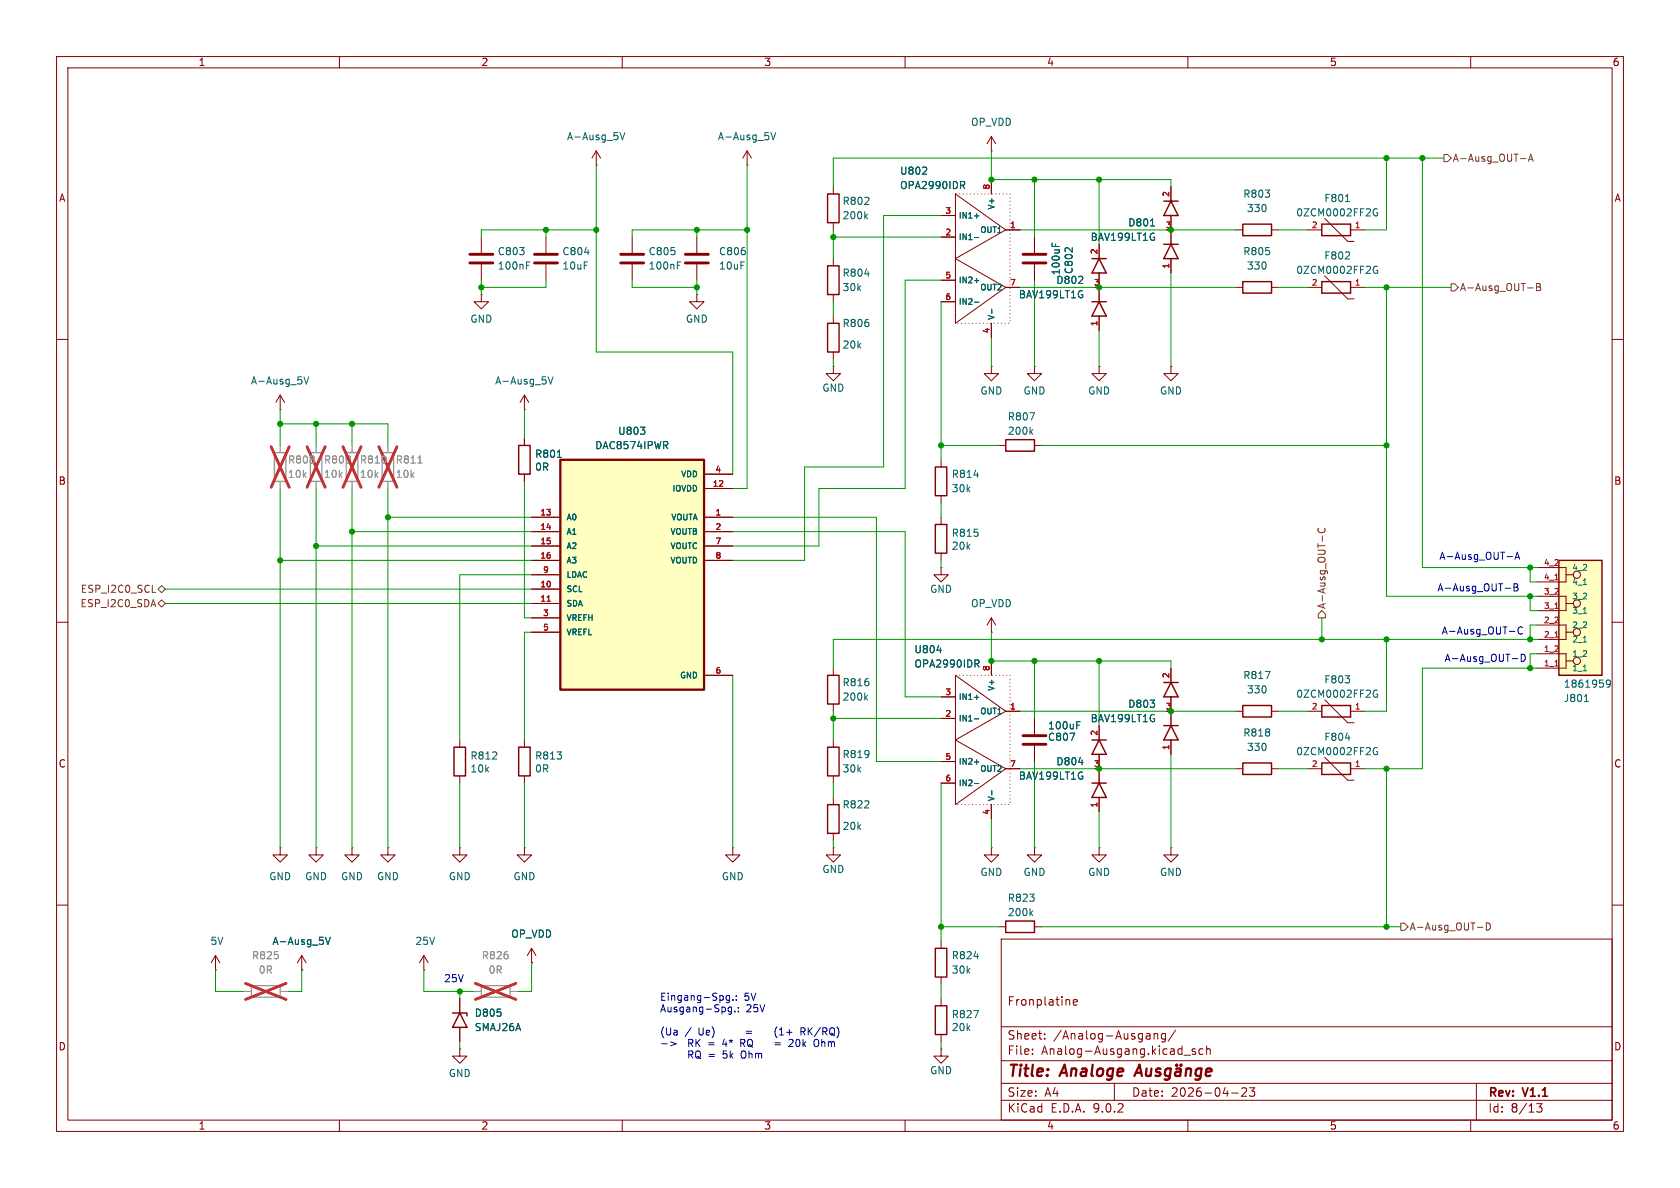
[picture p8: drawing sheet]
<svg xmlns="http://www.w3.org/2000/svg" width="297mm" height="210mm" viewBox="0 0 297 210" stroke-linecap="round" stroke-linejoin="round" font-family="sans-serif">
<g fill="none" stroke="#840000" stroke-width=".18">
<path d="M10 10h277v190h-277zM12 12h273v186h-273zM60 10v2M110 10v2M160 10v2M210 10v2M260 10v2M218.4 50.8h1.3M224.8 50.8h1.3M10 60h2M194.3 64.8v1.2h1.3l-1.3 1.3-1.3-1.3h1.3M194.3 64.8h.1"/>
<path d="M285 60h2M10 110h2M166.4 100.3v1.3h1.2l-1.2 1.3-1.3-1.3h1.3M166.4 100.3h.1M175.3 111.8h.1M175.3 109.2l-.8 1.3M175.3 109.2l.7 1.3M175.3 109.2v2.6M285 110h2M81.3 130.8v1.3M81.3 137.2v1.2M147.3 130.8v1.3"/>
<path d="M147.3 137.2v1.2M55.9 149.9v1.2h1.2l-1.2 1.3-1.3-1.3h1.3M55.9 149.9h.1M92.7 149.9v1.2h1.3l-1.3 1.3-1.3-1.3h1.3M92.7 149.9h.1M10 160h2M38.1 171.5h.1M38.1 168.9l-.8 1.3M38.1 168.9l.8 1.3M38.1 168.9v2.6M94 170.2h.1M94 167.6l-.8 1.3"/>
<path d="M94 167.6l.7 1.3M94 167.6v2.6M177 166h108v32h-108zM189 176.8l.1 .9M189.7 177.2l.8-.1-.1-.3-.4-.1-.3 .2 .1 .7h.6M285 160h2M60 198v2M110 198v2M160 198v2M177 194.5h108M177 191.5h108M177 187.5h108"/>
<path d="M177 181.5h108M182.5 186.3v.1M182.5 185.5v.1M184.7 183.6v.1M184.7 182.8v.1M197 191.5v3M204 182.7v1M204 182.8l.2-.1 .4 .1 .1 .9M206 182.8l-.4-.1-.3 .3v.4l.2 .2h.5M206 182.7v1.2l-.3 .3-.3-.1M207.8 182.1l-1.3 2M209.3 186.5h1.2"/>
<path d="M210 198v2M211.3 185.5l-.3-.1-.3 .2 .1 .2 .5 .2v.3h-.6M212.7 185.5l-.5-.1-.2 .3v.4l.1 .2h.6M213.3 185.5l.2-.1 .4 .1 .1 .9M213.3 184.9v1.5M217.7 193.2h1.2M219.5 192.4l.6-.1 .2 .1 .1 .3-.9 1.1h.9M220.9 192.3h.9l-.5 .6 .4 .1v.7l-.2 .1h-.4l-.2-.1M260 198v2M261 191.5v6.5M271.7 195.1h.9l-.5 .6 .4 .1v.7l-.2 .1-.6-.1"/>
</g>
<g fill="none" stroke="#840000" stroke-width=".4">
<path d="M200.5 190.2l1-2 .4 2M200.8 189.6h1M202.7 188.9l-.1 1.2a.57 .57 0 0 0 .8-.1M203.6 188.9l-.2 1.3M205.2 189a.49 .49 0 0 0-.8 .3v.1l.7 .2v.3l-.3 .3-.5-.1M207 189a.66 .66 0 0 0-1 .3l-.1 .5 .2 .3 .2 .1 .5-.1M207 188.9l-.2 1.6a.6 .6 0 0 1-.9 .3M207.9 189l.2-.1 .6 .1-.1 1.2M208 188.2l.1 .1-.1 .1M208 188.2l-.1 .1 .1 .1M208 188.2v.2M208.7 189.4h-.6a.4 .4 0 0 0-.4 .4 .4 .4 0 0 0 .3 .4l.6-.1"/>
<path d="M208.8 188.2l.1 .1-.1 .1M208.8 188.2l-.1 .1 .1 .1M208.8 188.2v.2M209.7 189.1a.49 .49 0 0 1 .9 .1l-.2 1M209.8 188.9l-.2 1.3M212.4 189a.66 .66 0 0 0-1 .3l-.1 .5 .2 .3 .2 .1 .6-.1M212.4 188.9l-.2 1.6a.6 .6 0 0 1-.9 .3M213.2 189.5l1-.1-.1-.4-.2-.1-.5 .1-.3 .9 .3 .3 .6-.1"/>
</g>
<path d="M219.7 49.8h5.1v2h-5.1zM80.3 132.1h2v5.1h-2zM146.3 132.1h2v5.1h-2z" fill="none" stroke="#840000" stroke-width=".25"/>
<path d="M44.4 174.2h5.1v2.1h-5.1z" fill="none" stroke="#a1a1a1" stroke-width=".25"/>
<path d="M43.2 175.3h1.2M49.5 175.3h1.3" fill="none" stroke="#a1a1a1" stroke-width=".18"/>
<path d="M43.4 173.8l7.2 2.9M50.6 173.8l-7.2 2.9" fill="none" stroke="#e12e31" stroke-width=".46"/>
<path d="M99.1 81.3h25.4v40.6h-25.4z" fill="#ffffc2"/>
<path d="M99.1 81.3h25.4v40.6h-25.4z" fill="none" stroke="#840000" stroke-width=".41"/>
<g fill="none" stroke="#840000" stroke-width=".18">
<path d="M105.4 29.2h.1M105.4 26.7l-.8 1.2M105.4 26.7l.8 1.2M105.4 26.7v2.5M85.1 52.1v1.2h1.3l-1.3 1.3-1.3-1.3h1.3M85.1 52.1h.1M85.1 41.9v2.8M85.1 46.7v2.8M96.5 41.9v2.8M96.5 46.7v2.8M49.5 72.4h.1M49.5 69.9l-.7 1.2"/>
<path d="M49.5 69.9l.8 1.2M49.5 69.9v2.5M92.7 72.4h.1M92.7 69.9v2.5M92.7 77.5v1.2M92.7 69.9l-.8 1.2M92.7 69.9l.8 1.2M92.7 83.8v1.3M94 91.4h5.1M94 94h5.1M94 96.5h5.1M94 99.1h5.1"/>
<path d="M124.5 91.4h5M124.5 94h5M124.5 96.5h5M124.5 99.1h5M124.5 83.8h5M124.5 86.4h5M166.4 91.4v1.3M166.4 97.8v1.3M94 101.6h5.1M94 104.1h5.1M94 106.7h5.1M94 109.2h5.1"/>
<path d="M94 111.8h5.1M124.5 119.4h5M147.3 118.1v1.3M168.9 119.4l8.9 6.3-8.9 5.1zM175.3 116.8v2.6M92.7 130.8v1.3M92.7 137.2v1.2M147.3 124.5v1.2M166.4 123.2h2.5M166.4 127h2.5M166.4 134.6h2.5M166.4 138.4h2.5"/>
<path d="M168.9 130.8l8.9 5.1-8.9 6.3zM177.8 125.7h2.5M177.8 135.9h2.5M49.5 149.9v1.2h1.3l-1.3 1.3-1.2-1.3h1.2M49.5 149.9h.1M68.6 149.9v1.2h1.2l-1.2 1.3-1.3-1.3h1.3M68.6 149.9h.1M81.3 149.9v1.2h1.2l-1.2 1.3-1.3-1.3h1.3M81.3 149.9h.1M129.5 149.9v1.2h1.3l-1.3 1.3-1.2-1.3h1.2M129.5 149.9h.1M147.3 141v1.2"/>
<path d="M147.3 147.3v1.3M175.3 149.9v1.2h1.2l-1.2 1.3-1.3-1.3h1.3M175.3 149.9h.1M175.3 142.2v2.6M53.3 171.5h.1M53.3 168.9l-.7 1.3M53.3 168.9l.8 1.3M53.3 168.9v2.6M74.9 171.5h.1M74.9 168.9l-.7 1.3M74.9 168.9l.8 1.3M74.9 168.9v2.6"/>
<path d="M81.3 185.4v1.3h1.2l-1.2 1.3-1.3-1.3h1.3M81.3 185.4h.1"/>
</g>
<path d="M96.7 106.3h.6" fill="none" stroke="#a90000" stroke-width=".18"/>
<g fill="none" stroke="#006464" stroke-width=".18">
<path d="M109.6 23.4l.4 1.3 .5-1.3M93.1 46.9h.4M93.1 46.3h.6M103.4 44.6h.7M53.7 66.6l.5 1.3 .4-1.3M96.9 66.6l.4 1.3 .5-1.3M113.2 75.5h.8l-.4 .5M113.9 76.1v.6M117.6 78.7l.4 .6M117.9 78.1l.1 .2-.1 .4M98.5 80.8h.8M165.6 115h.8"/>
<path d="M172.4 116.7h.4l.3 .2-.1 .4h-.6M172.7 117.3l.4 .6M153 123.3l.4 .5M153.4 122.9l-.5 .5M172.3 123.3h.7M172.3 127.1h.7M172.3 134.7h.7M172.3 138.5h.7M175.3 139.7v.8M57.5 165.7l.5 1.2 .4-1.2"/>
</g>
<path d="M91.7 78.7h2v5.1h-2zM165.4 92.7h2v5.1h-2zM146.3 119.4h2v5.1h-2zM91.7 132.1h2v5.1h-2zM146.3 142.2h2v5.1h-2z" fill="none" stroke="#840000" stroke-width=".25"/>
<path d="M168.9 130.8v-11.4h9.7v22.8h-9.7v-11.4" fill="none" stroke="#840000" stroke-width=".18" stroke-dasharray="0 .6"/>
<path d="M83.1 45h4M83.1 46.5h4M94.5 45h4.1M94.5 46.5h4.1" fill="none" stroke="#840000" stroke-width=".51"/>
<path d="M85.1 174.2h5.1v2.1h-5.1z" fill="none" stroke="#a1a1a1" stroke-width=".25"/>
<path d="M83.8 175.3h1.3M90.2 175.3h1.2" fill="none" stroke="#a1a1a1" stroke-width=".18"/>
<path d="M84 173.8l7.2 2.9M91.2 173.8l-7.2 2.9" fill="none" stroke="#e12e31" stroke-width=".46"/>
<path d="M275.6 99.1h7.6v20.3h-7.6z" fill="#ffffc2"/>
<g fill="none" stroke="#840000" stroke-width=".25">
<path d="M146.3 34.3h2v5.1h-2zM205.7 35.6h2.6M207 38.1v5.1M207 35.6l1.3 2.5h-2.6zM219.7 39.6h5.1v2.1h-5.1zM233.7 39.6h5.1v2.1h-5.1zM146.3 47h2v5.1h-2zM146.3 57.2h2v5h-2zM193 45.7h2.6M193 53.3h2.6M194.3 48.3v5M194.3 53.3l1.3 2.6h-2.6z"/>
<path d="M194.3 45.7l1.3 2.6h-2.6zM205.7 43.2h2.6M207 43.2l1.3 2.5h-2.6zM233.7 49.8h5.1v2h-5.1zM177.8 77.7h5.1v2.1h-5.1zM165.4 82.6h2v5h-2zM275.6 99.1h7.6v20.3h-7.6zM193 138.4h2.6M193 130.8h2.6M194.3 138.4l1.3 2.6h-2.6zM194.3 130.8l1.3 2.6h-2.6zM194.3 133.4v5"/>
<path d="M205.7 128.3h2.6M205.7 120.7h2.6M207 128.3l1.3 2.5h-2.6zM207 120.7l1.3 2.5h-2.6zM207 123.2v5.1M219.7 134.9h5.1v2h-5.1zM219.7 124.7h5.1v2h-5.1zM233.7 124.7h5.1v2h-5.1zM233.7 134.9h5.1v2h-5.1zM80 179.1h2.5v.5M81.3 179.1l1.2 2.5h-2.5zM165.4 167.6h2v5.1h-2z"/>
<path d="M165.4 177.8h2v5.1h-2zM177.8 162.8h5.1v2h-5.1z"/>
</g>
<g fill="none" stroke="#840000" stroke-width=".18">
<path d="M132.1 29.2h.1M132.1 26.7l-.8 1.2M132.1 26.7l.7 1.2M132.1 26.7v2.5M147.3 33v1.3M147.3 39.4v1.2M166.4 38.1h2.5M168.9 34.3l8.9 6.3-8.9 5.1zM175.3 26.7h.1M175.3 24.1v2.6M175.3 31.8v2.5M175.3 24.1l-.8 1.3"/>
<path d="M175.3 24.1l.7 1.3M207 33v2.6M234.2 38.6l4.1 4.1h1.1M111.8 41.9v2.8M111.8 46.7v2.8M123.2 52.1v1.2h1.3l-1.3 1.3-1.3-1.3h1.3M123.2 52.1h.1M123.2 41.9v2.8M123.2 46.7v2.8M147.3 45.7v1.3M147.3 52.1v1.2M147.3 55.9v1.3"/>
<path d="M166.4 41.9h2.5M166.4 49.5h2.5M166.4 53.3h2.5M168.9 45.7l8.9 5.1-8.9 6.4zM175.3 57.2v2.5M177.8 40.6h2.5M177.8 50.8h2.5M182.9 41.9v2.8M182.9 46.7v2.8M194.3 43.2v2.5M194.3 55.9v2.5M207 45.7v2.6"/>
<path d="M218.4 40.6h1.3M224.8 40.6h1.3M231.1 40.6h2.6M231.1 50.8h2.6M234.2 48.8l4.1 4h1.1M238.8 40.6h2.5M238.8 50.8h2.5M92.7 77.5v1.2M147.3 64.8v1.2h1.3l-1.3 1.3-1.3-1.3h1.3M147.3 64.8h.1M147.3 62.2v1.3M175.3 64.8v1.2h1.2l-1.2 1.3-1.3-1.3h1.3"/>
<path d="M175.3 64.8h.1M176.5 78.7h1.3M182.9 64.8v1.2h1.2l-1.2 1.3-1.3-1.3h1.3M182.9 64.8h.1M182.9 78.7h1.2M207 64.8v1.2h1.3l-1.3 1.3-1.3-1.3h1.3M207 64.8h.1M92.7 83.8v1.3M94 91.4h5.1M94 94h5.1M94 96.5h5.1M94 99.1h5.1"/>
<path d="M124.5 91.4h5M124.5 94h5M124.5 96.5h5M124.5 99.1h5M124.5 83.8h5M124.5 86.4h5M166.4 81.3v1.3M166.4 87.6v1.3M94 111.8h5.1M94 106.7h5.1M94 101.6h5.1M94 104.1h5.1"/>
<path d="M94 109.2h5.1M124.5 119.4h5M175.3 116.8v2.6M207 118.1v2.6M271.8 100.3h5.1v2.6h-5.1M271.8 105.4h5.1v2.6h-5.1M271.8 110.5h5.1v2.5h-5.1M271.8 115.6h5.1v2.5h-5.1M276.9 116.8h1.2M276.9 111.8h1.2M276.9 106.7h1.2M276.9 101.6h1.2"/>
<path d="M166.4 123.2h2.5M166.4 127h2.5M166.4 134.6h2.5M166.4 138.4h2.5M177.8 135.9h2.5M177.8 125.7h2.5M182.9 127v2.8M182.9 131.8v2.8M194.3 128.3v2.5M207 130.8v2.6M218.4 135.9h1.3M218.4 125.7h1.3"/>
<path d="M224.8 135.9h1.3M224.8 125.7h1.3M231.1 135.9h2.6M231.1 125.7h2.6M234.2 123.7l4.1 4.1h1.1M234.2 133.9l4.1 4h1.1M238.8 135.9h2.5M238.8 125.7h2.5M62.2 149.9v1.2h1.3l-1.3 1.3-1.2-1.3h1.2M62.2 149.9h.1M147.3 149.9v1.2h1.3l-1.3 1.3-1.3-1.3h1.3M147.3 149.9h.1"/>
<path d="M175.3 142.2v2.6M182.9 149.9v1.2h1.2l-1.2 1.3-1.3-1.3h1.3M182.9 149.9h.1M194.3 149.9v1.2h1.3l-1.3 1.3-1.3-1.3h1.3M194.3 149.9h.1M194.3 141v2.5M207 149.9v1.2h1.3l-1.3 1.3-1.3-1.3h1.3M207 149.9h.1M53.3 171.5h.1M81.3 176.5v2.6M94 170.2h.1M166.4 166.4v1.2"/>
<path d="M166.4 172.7v1.3M166.4 176.5v1.3M176.5 163.8h1.3M182.9 163.8h1.2M81.3 181.6v2.6M166.4 185.4v1.3h1.2l-1.2 1.3-1.3-1.3h1.3M166.4 185.4h.1M166.4 182.9v1.3"/>
<circle cx="278.8" cy="116.8" r=".63"/>
<circle cx="278.8" cy="111.8" r=".63"/>
<circle cx="278.8" cy="101.6" r=".63"/>
<circle cx="278.8" cy="106.7" r=".63"/>
</g>
<g fill="none" stroke="#006464" stroke-width=".18">
<path d="M136.3 23.4l.4 1.3 .4-1.3M153 38.2l.4 .5M153.4 37.8l-.5 .5M163 30.8h.8M163.8 29.7v.4M169.8 32.1h.5l.2 .2-.1 .4h-.6M170.1 32.7l.4 .6M172.3 38.2h.7M203.4 39.9h.7M237.9 35.6h.7M242.8 37.6l.1 .4 .3 .2 .3-.1v-.5h-.2M243.5 37h-.5l-.2 .4"/>
<path d="M119.7 46.9h.5M119.7 46.3h.6M152.9 48.4h.8M172.3 42h.7M172.3 49.6h.7M172.3 53.4h.7M175.3 54.7v.7M186 43v.6M186.6 43.1v.5M191.2 52.1h.2v.5M203.9 41.9h.2v.5M237.8 45.8h.8"/>
<path d="M238.5 44.6v.5M242.8 47.8l.1 .4 .3 .1 .3-.1v-.4h-.2M243.5 47.1h-.5l-.2 .5M113.2 75.5h.8l-.4 .5M113.9 76.1v.6M117.6 78.7l.4 .6M117.9 78.1l.1 .2-.1 .4M182 73h.9l-.6 1.2M182.2 76.3l.4 .5M182.6 75.9l-.5 .5M98.5 80.8h.8M172.2 84h.8"/>
<path d="M165.6 115h.8M172.4 116.7h.4l.3 .2-.1 .4h-.6M172.7 117.3l.4 .6M223.7 118.7h.8l-.5 1.3M279.9 118.6h.6M279.9 113.5h.6M279.9 108.4h.6M279.9 103.3h.6M172.3 123.3h.7M172.3 127.1h.7M172.3 134.7h.7M172.3 138.5h.7"/>
<path d="M175.3 139.7v.8M190 129.6l-.5 1.3M190.4 128.2h.4M190.4 127.6h.6M190.7 134.8h.8M191.2 137.2h.2v.5M203.9 127h.2v.5M237.9 130.5h.8M242.8 122.7l.1 .4 .3 .2 .3-.2v-.4h-.2M242.8 132.9l.1 .3 .3 .2 .3-.1v-.4h-.2M243.5 122.1h-.5l-.2 .4M243.5 132.2h-.5l-.2 .5"/>
<path d="M280.1 124h.7M284.7 120.8l-.3 .2h-.2l-.2-.2 .1-.5 .3-.1 .2 .1a.84 .84 0 0 1-.3 1.2h-.2M57.5 165.7l.5 1.2 .4-1.2M172.1 178.6h.9l-.6 1.3M172.2 169.1h.8M182.2 161.4l.4 .5M182.6 161l-.5 .5"/>
</g>
<path d="M96.7 106.3h.6M274.9 117.7h.6M274.9 112.6h.6M274.9 107.6h.6M274.9 102.5h.6" fill="none" stroke="#a90000" stroke-width=".18"/>
<path d="M48.5 80h2v5.1h-2zM54.9 80h2v5.1h-2zM61.2 80h2v5.1h-2zM67.6 80h2v5.1h-2z" fill="none" stroke="#a1a1a1" stroke-width=".25"/>
<path d="M49.5 78.7v1.3M55.9 78.7v1.3M62.2 78.7v1.3M68.6 78.7v1.3M49.5 85.1v1.3M55.9 85.1v1.3M62.2 85.1v1.3M68.6 85.1v1.3M43.2 175.3h1.2M49.5 175.3h1.3M83.8 175.3h1.3M90.2 175.3h1.2" fill="none" stroke="#a1a1a1" stroke-width=".18"/>
<path d="M47.9 79l3.2 7.1M51.1 79l-3.2 7.1M54.3 79l3.2 7.1M57.5 79l-3.2 7.1M60.6 79l3.2 7.1M63.8 79l-3.2 7.1M67 79l3.2 7.1M70.2 79l-3.2 7.1M43.4 173.8l7.2 2.9M50.6 173.8l-7.2 2.9M84 173.8l7.2 2.9M91.2 173.8l-7.2 2.9" fill="none" stroke="#e12e31" stroke-width=".46"/>
<path d="M73.9 81.9h.7" fill="none" stroke="#989898" stroke-width=".18"/>
<path d="M109.7 46.5h4.1M109.7 45h4.1M121.2 46.5h4M121.2 45h4M180.8 46.5h4.1M180.8 45h4.1M180.8 131.6h4.1M180.8 130h4.1" fill="none" stroke="#840000" stroke-width=".51"/>
<path d="M168.9 45.7v-11.4h9.7v22.8l-9.7 .1v-11.5" fill="none" stroke="#840000" stroke-width=".18" stroke-dasharray="0 .6"/>
<g fill="none" stroke="#725600" stroke-width=".18">
<path d="M255.3 27.3h.6l.6 .6-.6 .7h-.6zM268.8 28h1M270.2 28.5l.4-1.3 .4 1.3M270.3 28.2h.6M256.5 50.2h.7l.6 .6-.6 .6h-.7zM270.1 50.9h.9M271.6 50.1h.5l.2 .3-.2 .3 .2 .1 .1 .3-.3 .3h-.5zM271.6 50.7h.5M233.1 93.4a.6 .6 0 0 0 .4 .8 .6 .6 0 0 0 .8-.6l-.2-.2M233.8 94.7v1M26.9 104.7h.6M27.9 104.1l.7-.6 .6 .6-.6 .7z"/>
<path d="M27.9 106.7l.7-.7 .6 .7-.6 .6zM233.7 108l.6 .6v.6h-1.3v-.6zM247.6 163.2h.7l.6 .6-.6 .7h-.7zM261.2 163.9h1M262.8 163.1a.64 .64 0 0 1 .7 .7 .64 .64 0 0 1-.7 .6z"/>
</g>
<g fill="none" stroke="#009600" stroke-width=".18">
<path d="M105.4 29.2v33h24.1v21.6M132.1 29.2v57.2h-2.6M166.4 38.1h-10.2v44.5h-14v16.5h-12.7M175.3 26.7v5.1h31.7v1.2M182.9 31.8v10.1M194.3 31.8v11.4M245.1 27.9v12.7h-3.8M251.5 27.9v72.4h20.3M255.3 27.9h-108v5.1M85.1 49.5v2.6M96.5 49.5v1.3h-11.4M96.5 40.6v1.3"/>
<path d="M105.4 40.6h-20.3v1.3M111.8 49.5v1.3h11.4M123.2 40.6v1.3M123.2 49.5v2.6M132.1 40.6h-20.3v1.3M147.3 40.6v5.1M147.3 53.3v2.6M147.3 41.9h19.1M166.4 49.5h-6.4v36.9h-15.2v10.1h-15.3M166.4 53.3v28M175.3 59.7v5.1M180.3 50.8h38.1"/>
<path d="M180.3 40.6h38.1M182.9 49.5v15.3M194.3 58.4v6.4M207 48.3v16.5M226.1 50.8h5M226.1 40.6h5M241.3 50.8h15.2M245.1 50.8v54.6h26.7M49.5 72.4v6.3M49.5 74.9h19.1v3.8M55.9 74.9v3.8M62.2 74.9v3.8"/>
<path d="M92.7 72.4v5.1M147.3 63.5v1.3M166.4 78.7h10.1M184.1 78.7h61M49.5 99.1h44.5M49.5 86.4v63.5M55.9 96.5h38.1M55.9 86.4v63.5M62.2 86.4v63.5M62.2 94h31.8M68.6 91.4h25.4M68.6 86.4v63.5"/>
<path d="M92.7 85.1v24.1h1.3M129.5 94h30.5v29.2h6.4M129.5 91.4h25.4v43.2h11.5M166.4 88.9v2.5M166.4 99.1v1.2M29.2 104.1h64.8M29.2 106.7h64.8M94 101.6h-12.7v29.2M94 111.8h-1.3v19M129.5 119.4v30.5M175.3 111.8v5h31.7v1.3M182.9 116.8v10.2"/>
<path d="M194.3 116.8v11.5M233.7 109.2v3.8M245.1 113v12.7h-3.8M270.5 100.3v2.6h1.3M270.5 105.4v2.6h1.3M271.8 113h-124.5v5.1M271.8 110.5h-1.3v2.5M271.8 115.6h-1.3v2.5M271.8 118.1h-20.3v17.8h-10.2M81.3 138.4v11.5M92.7 138.4v11.5M147.3 125.7v5.1"/>
<path d="M147.3 138.4v2.6M147.3 127h19.1M166.4 138.4v28M180.3 125.7h38.1M180.3 135.9h38.1M182.9 134.6v15.3M207 133.4v16.5M226.1 125.7h5M226.1 135.9h5M245.1 135.9v27.9M147.3 148.6v1.3M175.3 144.8v5.1"/>
<path d="M194.3 143.5v6.4M38.1 171.5v3.8h5.1M53.3 171.5v3.8h-2.5M74.9 171.5v3.8h8.9M81.3 175.3v1.2M94 170.2v5.1h-2.6M166.4 174v2.5M166.4 163.8h10.1M184.1 163.8h63.5M81.3 184.2v1.2M166.4 184.2v1.2"/>
</g>
<g fill="none" stroke="#0000c2" stroke-width=".18">
<path d="M266.4 98.4h1M267.8 98.9l.4-1.3 .5 1.3M267.9 98.5h.6M266.1 104h1M266.8 111.6h1M267.4 116.4h.9M267.7 103.2h.4l.2 .2-.2 .4 .2 .1 .1 .3-.3 .3h-.4zM267.7 103.8h.4M268.9 115.6a.64 .64 0 0 1 .8 .7 .64 .64 0 0 1-.8 .6zM269.1 110.9a.6 .6 0 0 0-.8 .5 .6 .6 0 0 0 .6 .7l.2-.1M128.4 177.2l.1 .1M128.7 178.6l.3 .3 .3-.1"/>
<path d="M129 176v1l-.3 .3M129 176h-.4l-.2 .2 .1 .6h.5M129.3 178.1l-.3-.1-.3 .3M129.3 178v1.1l-.2 .2-.3-.1M129.6 176.7v.1M129.9 178.8v.1M130.2 176.7v.1M130.2 176v.2M130.5 178.1v.1M130.5 178.8v.1M121.8 186.4h.6l.1-.2-.1-.3-.6-.1v1.3M121.8 183.7h.4l.3 .3-.1 .3-.6 .1"/>
<path d="M122.1 184.4l.4 .6M122.1 186.4l.4 .7M123 183.7v1.3M123.2 185.8h.1a.43 .43 0 0 1 .5 .4v.4a.42 .42 0 0 1-.4 .5 .42 .42 0 0 1-.4-.5v-.4zM123.2 184.3l.6 .7M123.2 186.7l.7 .5M123.8 183.7l-.8 .8M131.9 182.3h1M131.9 182.7h1M137 184.3h1M137 184.7h1M137.4 181.5a1.46 1.46 0 0 0 0 1.9"/>
<path d="M142.1 184.5l.3 .5M142.4 184.2l-.4 .4M145 181.6l-1 1.7M145.5 182.4l.6-.1 .1-.2-.1-.3-.6-.1v1.3M145.8 182.4l.4 .6M146.9 181.8l.1-.1a.43 .43 0 0 1 .5 .4v.4a.42 .42 0 0 1-.4 .5 .42 .42 0 0 1-.4-.5v-.4zM146.9 182.7l.7 .4M148 181.5a1.46 1.46 0 0 1 0 1.9"/>
</g>
<g fill="#009600" stroke="#009600" stroke-width=".18">
<circle cx="49.5" cy="74.9" r=".46"/>
<circle cx="62.2" cy="94" r=".46"/>
<circle cx="55.9" cy="96.5" r=".46"/>
<circle cx="55.9" cy="74.9" r=".46"/>
<circle cx="49.5" cy="99.1" r=".46"/>
<circle cx="105.4" cy="40.6" r=".46"/>
<circle cx="147.3" cy="41.9" r=".46"/>
<circle cx="123.2" cy="40.6" r=".46"/>
<circle cx="132.1" cy="40.6" r=".46"/>
<circle cx="96.5" cy="40.6" r=".46"/>
<circle cx="68.6" cy="91.4" r=".46"/>
<circle cx="62.2" cy="74.9" r=".46"/>
<circle cx="81.3" cy="175.3" r=".46"/>
<circle cx="123.2" cy="50.8" r=".46"/>
<circle cx="147.3" cy="127" r=".46"/>
<circle cx="85.1" cy="50.8" r=".46"/>
<circle cx="207" cy="40.6" r=".46"/>
<circle cx="245.1" cy="50.8" r=".46"/>
<circle cx="245.1" cy="27.9" r=".46"/>
<circle cx="194.3" cy="31.8" r=".46"/>
<circle cx="251.5" cy="27.9" r=".46"/>
<circle cx="182.9" cy="116.8" r=".46"/>
<circle cx="175.3" cy="116.8" r=".46"/>
<circle cx="270.5" cy="100.3" r=".46"/>
<circle cx="270.5" cy="105.4" r=".46"/>
<circle cx="245.1" cy="113" r=".46"/>
<circle cx="270.5" cy="118.1" r=".46"/>
<circle cx="270.5" cy="113" r=".46"/>
<circle cx="207" cy="125.7" r=".46"/>
<circle cx="194.3" cy="135.9" r=".46"/>
<circle cx="166.4" cy="163.8" r=".46"/>
<circle cx="245.1" cy="135.9" r=".46"/>
<circle cx="245.1" cy="163.8" r=".46"/>
<circle cx="194.3" cy="116.8" r=".46"/>
<circle cx="233.7" cy="113" r=".46"/>
<circle cx="166.4" cy="78.7" r=".46"/>
<circle cx="194.3" cy="50.8" r=".46"/>
<circle cx="245.1" cy="78.7" r=".46"/>
<circle cx="175.3" cy="31.8" r=".46"/>
<circle cx="182.9" cy="31.8" r=".46"/>
</g>
<g font-size="2.8" fill="#840000">
<text x="178" y="190.9">Title:</text>
<text x="187.7" y="190.9">Analoge</text>
</g>
<g font-size="2.1" fill="#840000">
<text x="178" y="178">Fronplatine</text>
<text x="178" y="184">Sheet:</text>
<text x="186.2" y="184">/Analog-Ausgang/</text>
<text x="178" y="186.7">File:</text>
<text x="184.1" y="186.7">Analog-Ausgang.kicad_sch</text>
<text x="178" y="196.9">KiCad</text>
<text x="178" y="194.1">Size:</text>
<text x="184.7" y="194.1">A4</text>
<text x="185.7" y="196.9">E.D.A.</text>
<text x="193.3" y="196.9">9.0.2</text>
<text x="200" y="194.1">Date:</text>
<text x="207" y="194.1">2026-04-23</text>
<text x="263" y="194.3">Rev:</text>
<text x="263" y="196.9">Id:</text>
<text x="267.1" y="196.9">8/13</text>
<text x="269.4" y="194.3">V1.1</text>
</g>
<g font-size="1.8" fill="#840000">
<text x="35" y="11.9">1</text>
<text x="85" y="11.9">2</text>
<text x="135" y="11.9">3</text>
<text x="185" y="11.9">4</text>
<text x="235" y="11.9">5</text>
<text x="285" y="11.9">6</text>
<text x="10.3" y="35.9">A</text>
<text x="285.3" y="35.9">A</text>
<text x="10.3" y="85.9">B</text>
<text x="285.3" y="85.9">B</text>
<text x="10.3" y="135.9">C</text>
<text x="285.3" y="135.9">C</text>
<text x="10.3" y="185.9">D</text>
<text x="285.3" y="185.9">D</text>
<text x="35" y="199.9">1</text>
<text x="85" y="199.9">2</text>
<text x="135" y="199.9">3</text>
<text x="185" y="199.9">4</text>
<text x="235" y="199.9">5</text>
<text x="285" y="199.9">6</text>
</g>
<g font-size="1.8" fill="#006464">
<text x="171.6" y="22.5">OP_VDD</text>
<text x="100.1" y="25">A-Ausg_5V</text>
<text x="126.8" y="25">A-Ausg_5V</text>
<text x="159" y="33.6">OPA2990IDR</text>
<text x="159" y="31.1">U802</text>
<text x="219.7" y="35.2">R803</text>
<text x="234" y="35.9">F801</text>
<text x="148.9" y="36.4">R802</text>
<text x="148.9" y="39">200k</text>
<text x="199.4" y="40.2">D801</text>
<text x="220.3" y="37.7">330</text>
<text x="229.1" y="38.5">0ZCM0002FF2G</text>
<text x="87.9" y="45.3">C803</text>
<text x="87.9" y="47.9">100nF</text>
<text x="99.3" y="45.3">C804</text>
<text x="99.3" y="47.9">10uF</text>
<text x="114.6" y="45.3">C805</text>
<text x="114.6" y="47.9">100nF</text>
<text x="127" y="45.3">C806</text>
<text x="127" y="47.9">10uF</text>
<text x="192.7" y="42.8">BAV199LT1G</text>
<text x="219.7" y="45.3">R805</text>
<text x="220.3" y="47.9">330</text>
<text x="234" y="46.1">F802</text>
<text x="148.9" y="49.1">R804</text>
<text x="148.9" y="51.7">30k</text>
<text x="180" y="52.9">BAV199LT1G</text>
<text x="186.7" y="50.4">D802</text>
<text x="187.6" y="48.8" transform="rotate(-90 187.6 48.8)">100uF</text>
<text x="189.8" y="48.5" transform="rotate(-90 189.8 48.5)">C802</text>
<text x="229.1" y="48.6">0ZCM0002FF2G</text>
<text x="83.1" y="57.3">GND</text>
<text x="121.2" y="57.3">GND</text>
<text x="148.9" y="58">R806</text>
<text x="148.9" y="61.8">20k</text>
<text x="44.3" y="68.2">A-Ausg_5V</text>
<text x="87.4" y="68.2">A-Ausg_5V</text>
<text x="145.3" y="69.4">GND</text>
<text x="173.2" y="70">GND</text>
<text x="180.8" y="70">GND</text>
<text x="192.3" y="70">GND</text>
<text x="205" y="70">GND</text>
<text x="109.2" y="77.1">U803</text>
<text x="178.1" y="74.5">R807</text>
<text x="178.1" y="77.1">200k</text>
<text x="94.5" y="81.1">R801</text>
<text x="94.5" y="83.4">0R</text>
<text x="105.1" y="79.6">DAC8574IPWR</text>
<text x="168.2" y="84.7">R814</text>
<text x="168.2" y="87.2">30k</text>
<text x="168.2" y="95.1">R815</text>
<text x="168.2" y="97.4">20k</text>
<text x="164.3" y="105">GND</text>
<text x="171.6" y="107.5">OP_VDD</text>
<text x="161.6" y="118.2">OPA2990IDR</text>
<text x="161.6" y="115.7">U804</text>
<text x="148.9" y="121.5">R816</text>
<text x="148.9" y="124.1">200k</text>
<text x="199.4" y="125.3">D803</text>
<text x="219.7" y="120.2">R817</text>
<text x="220.3" y="122.8">330</text>
<text x="229.1" y="123.5">0ZCM0002FF2G</text>
<text x="234" y="121">F803</text>
<text x="276.4" y="124.3">J801</text>
<text x="276.4" y="121.8">1861959</text>
<text x="185.2" y="131.2">C807</text>
<text x="185.2" y="129.1">100uF</text>
<text x="192.7" y="127.9">BAV199LT1G</text>
<text x="219.7" y="130.4">R818</text>
<text x="234" y="131.2">F804</text>
<text x="83.1" y="134.5">R812</text>
<text x="83.1" y="136.8">10k</text>
<text x="94.5" y="134.5">R813</text>
<text x="94.5" y="136.8">0R</text>
<text x="148.9" y="134.2">R819</text>
<text x="148.9" y="136.8">30k</text>
<text x="186.7" y="135.5">D804</text>
<text x="220.3" y="132.9">330</text>
<text x="229.1" y="133.7">0ZCM0002FF2G</text>
<text x="148.9" y="143.1">R822</text>
<text x="180" y="138">BAV199LT1G</text>
<text x="148.9" y="146.9">20k</text>
<text x="47.5" y="155.8">GND</text>
<text x="53.8" y="155.8">GND</text>
<text x="60.2" y="155.8">GND</text>
<text x="66.5" y="155.8">GND</text>
<text x="79.2" y="155.8">GND</text>
<text x="90.7" y="155.8">GND</text>
<text x="127.5" y="155.8">GND</text>
<text x="145.3" y="154.5">GND</text>
<text x="173.2" y="155">GND</text>
<text x="180.8" y="155">GND</text>
<text x="192.3" y="155">GND</text>
<text x="205" y="155">GND</text>
<text x="178.1" y="159.6">R823</text>
<text x="37.1" y="167.2">5V</text>
<text x="48.1" y="167.2">A-Ausg_5V</text>
<text x="73.3" y="167.2">25V</text>
<text x="90.3" y="166">OP_VDD</text>
<text x="178.1" y="162.2">200k</text>
<text x="168.2" y="169.8">R824</text>
<text x="168.2" y="172.3">30k</text>
<text x="83.8" y="179.9">D805</text>
<text x="83.8" y="182.5">SMAJ26A</text>
<text x="168.2" y="180.2">R827</text>
<text x="168.2" y="182.5">20k</text>
<text x="79.2" y="190.6">GND</text>
<text x="164.3" y="190.1">GND</text>
</g>
<g font-size="1.8" fill="#725600">
<text x="256.7" y="28.8">A-Ausg_OUT-A</text>
<text x="258" y="51.7">A-Ausg_OUT-B</text>
<text x="14.1" y="107.5">ESP_I2C0_SDA</text>
<text x="14.2" y="105">ESP_I2C0_SCL</text>
<text x="234.5" y="107.8" transform="rotate(-90 234.5 107.8)">A-Ausg_OUT-C</text>
<text x="249.1" y="164.7">A-Ausg_OUT-D</text>
</g>
<g font-size="1.8" fill="#989898">
<text x="50.8" y="82.1">R808</text>
<text x="57.2" y="82.1">R809</text>
<text x="63.5" y="82.1">R810</text>
<text x="69.9" y="82.1">R811</text>
<text x="50.8" y="84.7">10k</text>
<text x="57.2" y="84.7">10k</text>
<text x="63.5" y="84.7">10k</text>
<text x="69.9" y="84.7">10k</text>
<text x="44.4" y="169.8">R825</text>
<text x="45.6" y="172.3">0R</text>
<text x="85.1" y="169.8">R826</text>
<text x="86.3" y="172.3">0R</text>
</g>
<g font-size="1.8" fill="#0000c2">
<text x="254.4" y="99.2">A-Ausg_OUT-A</text>
<text x="254" y="104.8">A-Ausg_OUT-B</text>
<text x="254.8" y="112.4">A-Ausg_OUT-C</text>
<text x="255.3" y="117.2">A-Ausg_OUT-D</text>
<text x="78.4" y="173.8">25V</text>
<text x="116.6" y="177.1">Eingang-Spg.:</text>
<text x="116.6" y="179.2">Ausgang-Spg.:</text>
<text x="131.5" y="177.1">5V</text>
<text x="131.9" y="179.2">25V</text>
<text x="116.6" y="183.2">(Ua</text>
<text x="116.6" y="185.3">-&gt; RK</text>
<text x="121.1" y="183.2">/</text>
<text x="123.6" y="183.2">Ue) = (1+</text>
<text x="125.1" y="185.3">=</text>
<text x="127.8" y="185.3">4*</text>
<text x="131.2" y="185.3">RQ =</text>
<text x="138.2" y="183.2">RK/RQ)</text>
<text x="138.7" y="185.3">20k</text>
<text x="143.3" y="185.3">Ohm</text>
<text x="125.1" y="187.3">=</text>
<text x="127.9" y="187.3">5k</text>
<text x="131.3" y="187.3">Ohm</text>
</g>
<g font-size="1.4" fill="#a90000">
<text x="175" y="33.6" transform="rotate(-90 175 33.6)">8</text>
<text x="206.8" y="34.9" transform="rotate(-90 206.8 34.9)">2</text>
<text x="167" y="37.8">3</text>
<text x="167" y="41.7">2</text>
<text x="178.5" y="40.4">1</text>
<text x="206" y="40.4">3</text>
<text x="231.8" y="40.4">2</text>
<text x="239.4" y="40.4">1</text>
<text x="194.1" y="45.1" transform="rotate(-90 194.1 45.1)">2</text>
<text x="206.8" y="47.6" transform="rotate(-90 206.8 47.6)">1</text>
<text x="167" y="49.3">5</text>
<text x="167" y="53.1">6</text>
<text x="178.5" y="50.5">7</text>
<text x="193.3" y="50.5">3</text>
<text x="231.8" y="50.5">2</text>
<text x="239.4" y="50.5">1</text>
<text x="175" y="59" transform="rotate(-90 175 59)">4</text>
<text x="194.1" y="57.8" transform="rotate(-90 194.1 57.8)">1</text>
<text x="126.4" y="83.6">4</text>
<text x="125.9" y="86.1">12</text>
<text x="95.4" y="91.2">13</text>
<text x="95.4" y="93.7">14</text>
<text x="126.4" y="91.2">1</text>
<text x="126.4" y="93.7">2</text>
<text x="95.4" y="96.3">15</text>
<text x="95.4" y="98.8">16</text>
<text x="95.9" y="101.3">9</text>
<text x="126.4" y="96.3">7</text>
<text x="126.4" y="98.8">8</text>
<text x="272.8" y="100.1">4_2</text>
<text x="95.4" y="103.9">10</text>
<text x="95.4" y="106.4">11</text>
<text x="272.8" y="107.7">3_1</text>
<text x="272.8" y="105.2">3_2</text>
<text x="272.8" y="102.6">4_1</text>
<text x="95.9" y="109">3</text>
<text x="95.9" y="111.5">5</text>
<text x="272.8" y="112.8">2_1</text>
<text x="272.8" y="110.2">2_2</text>
<text x="126.4" y="119.1">6</text>
<text x="175" y="118.7" transform="rotate(-90 175 118.7)">8</text>
<text x="206.8" y="120" transform="rotate(-90 206.8 120)">2</text>
<text x="272.8" y="117.9">1_1</text>
<text x="272.8" y="115.3">1_2</text>
<text x="167" y="122.9">3</text>
<text x="178.5" y="125.5">1</text>
<text x="206" y="125.5">3</text>
<text x="231.8" y="125.5">2</text>
<text x="239.4" y="125.5">1</text>
<text x="167" y="126.7">2</text>
<text x="194.1" y="130.2" transform="rotate(-90 194.1 130.2)">2</text>
<text x="167" y="134.4">5</text>
<text x="178.5" y="135.6">7</text>
<text x="193.3" y="135.6">3</text>
<text x="206.8" y="132.7" transform="rotate(-90 206.8 132.7)">1</text>
<text x="231.8" y="135.6">2</text>
<text x="239.4" y="135.6">1</text>
<text x="167" y="138.2">6</text>
<text x="194.1" y="142.9" transform="rotate(-90 194.1 142.9)">1</text>
<text x="175" y="144.1" transform="rotate(-90 175 144.1)">4</text>
</g>
<g font-size="1.4" fill="#006464">
<text x="169.4" y="38.8">IN1+</text>
<text x="173.2" y="41.4">OUT1</text>
<text x="176" y="37.2" transform="rotate(-90 176 37.2)">V+</text>
<text x="169.4" y="42.6">IN1-</text>
<text x="169.4" y="50.3">IN2+</text>
<text x="173.2" y="51.5">OUT2</text>
<text x="169.4" y="54.1">IN2-</text>
<text x="176" y="56.6" transform="rotate(-90 176 56.6)">V-</text>
<text x="118.7" y="87.1">IOVDD</text>
<text x="120.3" y="84.6">VDD</text>
<text x="100.1" y="92.2">A0</text>
<text x="100.1" y="94.7">A1</text>
<text x="118.4" y="94.7">VOUTB</text>
<text x="118.5" y="92.2">VOUTA</text>
<text x="100.1" y="97.3">A2</text>
<text x="100.1" y="99.8">A3</text>
<text x="118.4" y="97.3">VOUTC</text>
<text x="118.4" y="99.8">VOUTD</text>
<text x="277.9" y="101.1">4_2</text>
<text x="100.1" y="102.3">LDAC</text>
<text x="100.1" y="104.9">SCL</text>
<text x="100.1" y="107.4">SDA</text>
<text x="277.9" y="106.1">3_2</text>
<text x="277.9" y="103.6">4_1</text>
<text x="100.1" y="110">VREFH</text>
<text x="100.1" y="112.5">VREFL</text>
<text x="277.9" y="113.8">2_1</text>
<text x="277.9" y="111.2">2_2</text>
<text x="277.9" y="108.7">3_1</text>
<text x="277.9" y="118.8">1_1</text>
<text x="277.9" y="116.3">1_2</text>
<text x="120.1" y="120.1">GND</text>
<text x="169.4" y="123.9">IN1+</text>
<text x="176" y="122.3" transform="rotate(-90 176 122.3)">V+</text>
<text x="169.4" y="127.7">IN1-</text>
<text x="173.2" y="126.5">OUT1</text>
<text x="169.4" y="135.4">IN2+</text>
<text x="173.2" y="136.6">OUT2</text>
<text x="169.4" y="139.2">IN2-</text>
<text x="176" y="141.7" transform="rotate(-90 176 141.7)">V-</text>
</g>
</svg>
